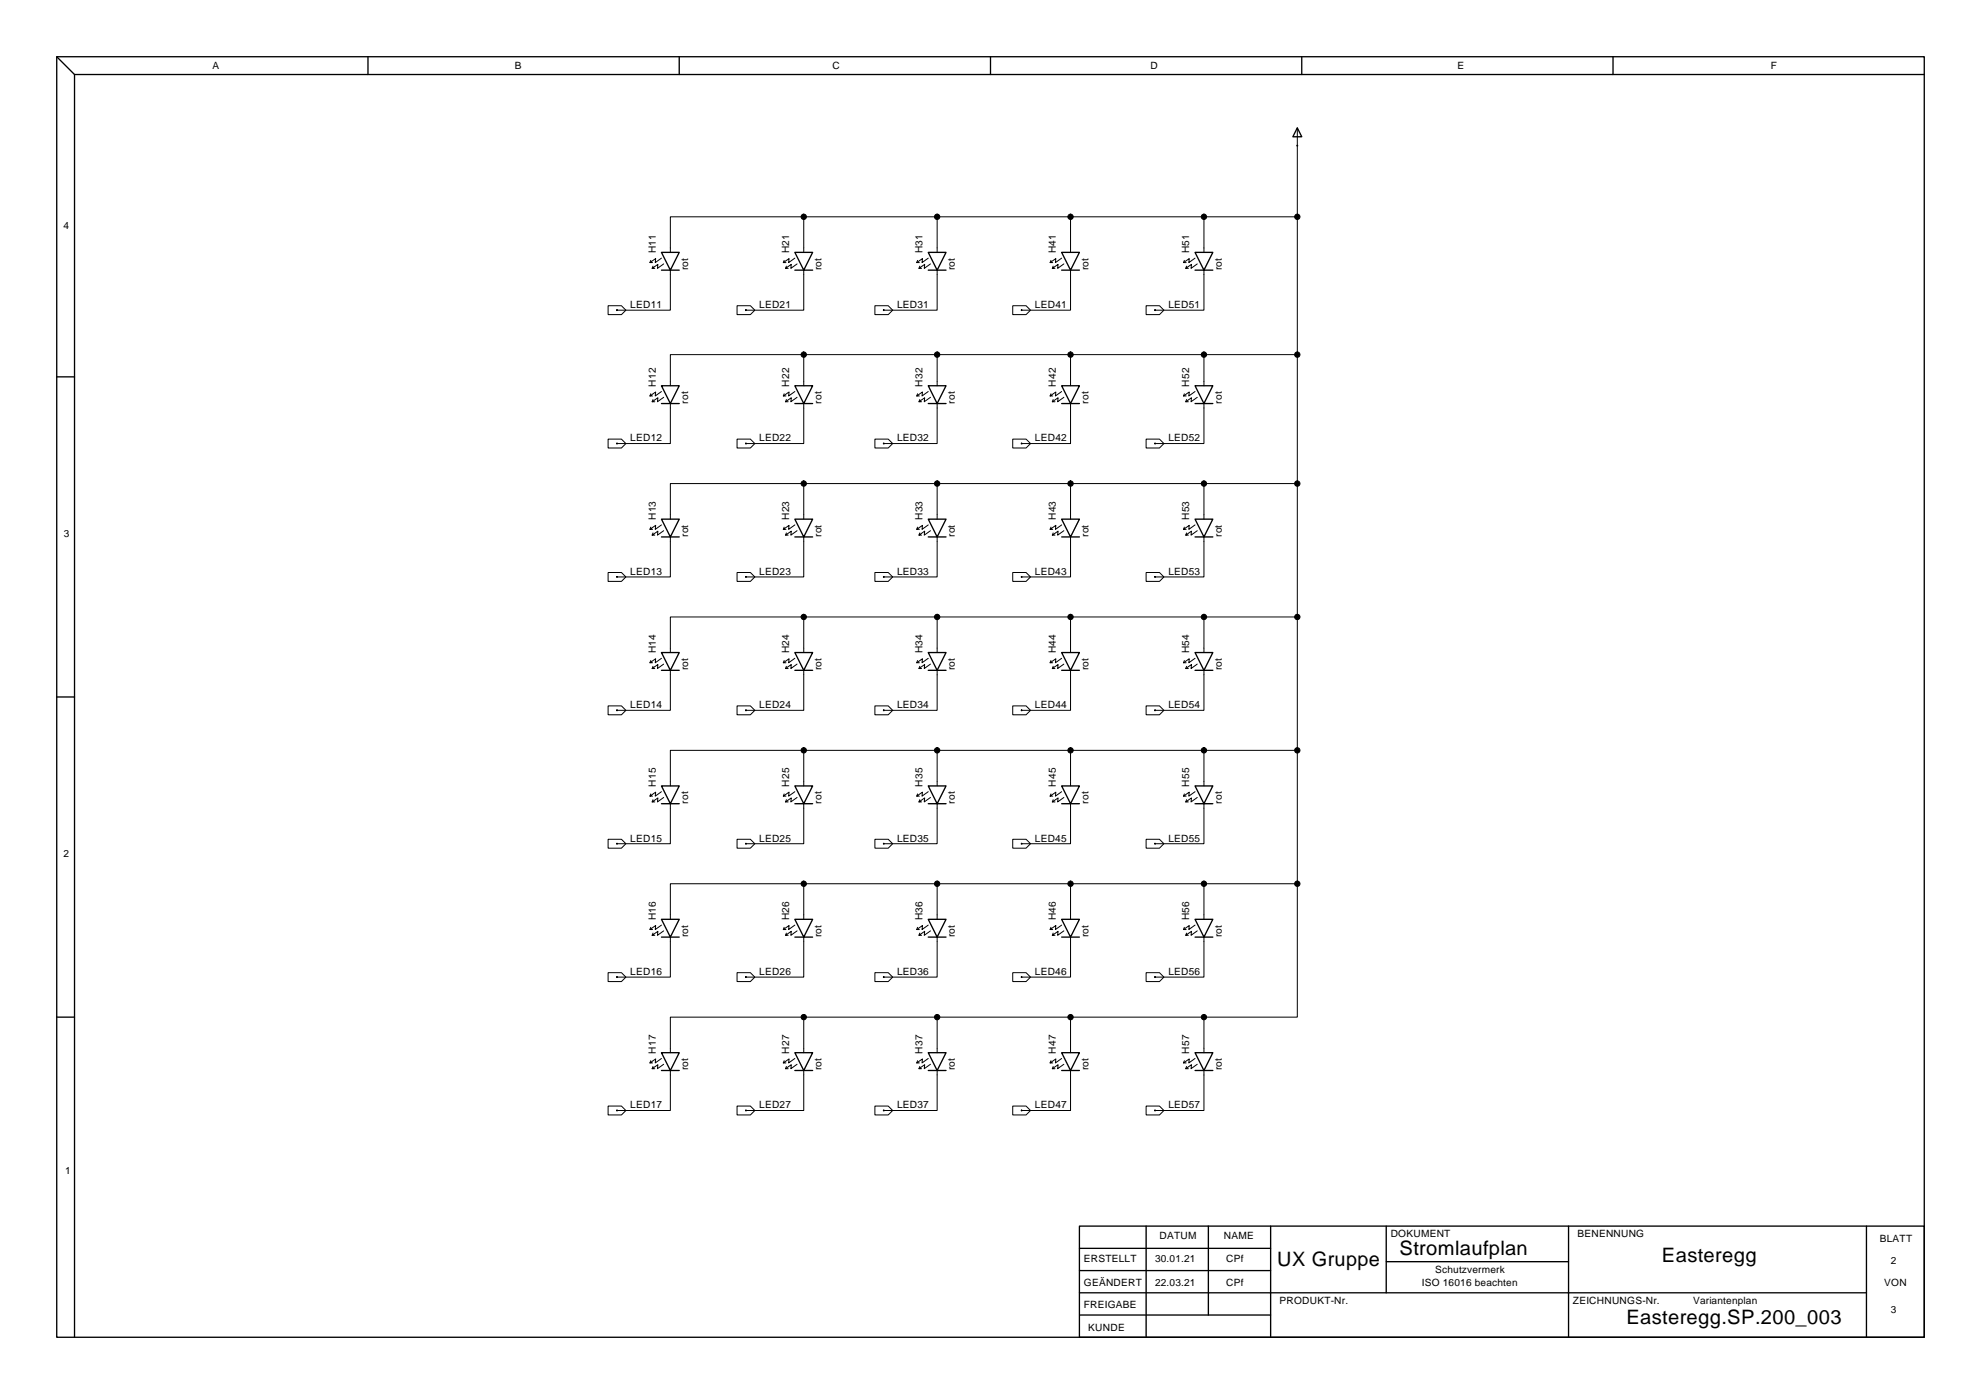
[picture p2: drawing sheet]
<svg xmlns="http://www.w3.org/2000/svg" width="566mm" height="398mm" viewBox="0 0 566 398" stroke-linecap="round" stroke-linejoin="round" font-family="sans-serif">
<g fill="none" stroke="#000" stroke-width=".29">
<path d="M370.5 36.5v215.9M185.9 74.4l-.3 .6M186.5 76l-.2 .7M188.9 73.7l-1.8 1.3 .2-1.1-1.7 1.1h.8M189.6 75.4l-1.8 1.3 .1-1.2-1.6 1.2h.7M191.5 77.2v11.4h-15.3M224 74.4l-.3 .6M224.6 76l-.2 .7M227 73.7l-1.8 1.3 .2-1.1-1.7 1.1h.8M227.7 75.4l-1.8 1.3 .1-1.2-1.6 1.2h.7M229.6 77.2v11.4h-16.5M229.6 61.9h-38.1v10.2"/>
<path d="M229.6 61.9v10.2M229.6 61.9h140.9M262.1 74.4l-.3 .6M262.7 76l-.2 .7M265.1 73.7l-1.8 1.3 .2-1.1-1.7 1.1h.8M265.8 75.4l-1.8 1.3 .1-1.2-1.6 1.2h.7M267.7 77.2v11.4h-15.3M267.7 61.9v10.2M300.2 74.4l-.3 .6M300.8 76l-.2 .7M303.2 73.7l-1.8 1.3 .2-1.1-1.7 1.1h.8M303.9 75.4l-1.8 1.3 .1-1.2-1.6 1.2h.7"/>
<path d="M305.8 77.2v11.4h-14M305.8 61.9v10.2M338.3 74.4l-.3 .6M338.9 76l-.2 .7M341.3 73.7l-1.8 1.3 .2-1.1-1.7 1.1h.8M342 75.4l-1.8 1.3 .1-1.2-1.6 1.2h.7M343.9 77.2v11.4h-14M343.9 61.9v10.2M173.7 87.3h3.8l1.3 1.3-1.3 1.3h-3.8zM210.5 87.3h3.8l1.3 1.3-1.3 1.3h-3.8zM249.9 87.3h3.8l1.3 1.3-1.3 1.3h-3.8zM289.3 87.3h3.8l1.2 1.3-1.2 1.3h-3.8z"/>
<path d="M327.4 87.3h3.8l1.2 1.3-1.2 1.3h-3.8zM185.9 112.5l-.3 .6M186.5 114.1l-.2 .7M188.9 111.8l-1.8 1.3 .2-1.1-1.7 1.1h.8M189.6 113.5l-1.8 1.3 .1-1.2-1.6 1.2h.7M191.5 115.3v11.4h-15.3M224 112.5l-.3 .6M224.6 114.1l-.2 .7M227 111.8l-1.8 1.3 .2-1.1-1.7 1.1h.8M227.7 113.5l-1.8 1.3 .1-1.2-1.6 1.2h.7M229.6 115.3v11.4h-16.5M229.6 101.3h-38.1v8.9"/>
<path d="M229.6 101.3v8.9M229.6 101.3h140.9M262.1 112.5l-.3 .6M262.7 114.1l-.2 .7M265.1 111.8l-1.8 1.3 .2-1.1-1.7 1.1h.8M265.8 113.5l-1.8 1.3 .1-1.2-1.6 1.2h.7M267.7 115.3v11.4h-15.3M267.7 101.3v8.9M300.2 112.5l-.3 .6M300.8 114.1l-.2 .7M303.2 111.8l-1.8 1.3 .2-1.1-1.7 1.1h.8M303.9 113.5l-1.8 1.3 .1-1.2-1.6 1.2h.7"/>
<path d="M305.8 115.3v11.4h-14M305.8 101.3v8.9M338.3 112.5l-.3 .6M338.9 114.1l-.2 .7M341.3 111.8l-1.8 1.3 .2-1.1-1.7 1.1h.8M342 113.5l-1.8 1.3 .1-1.2-1.6 1.2h.7M343.9 115.3v11.4h-14M343.9 101.3v8.9M173.7 125.4h3.8l1.3 1.3-1.3 1.3h-3.8zM210.5 125.4h3.8l1.3 1.3-1.3 1.3h-3.8zM229.6 138.1h-38.1v10.2M229.6 138.1v10.2"/>
<path d="M229.6 138.1h140.9M249.9 125.4h3.8l1.3 1.3-1.3 1.3h-3.8zM267.7 138.1v10.2M289.3 125.4h3.8l1.2 1.3-1.2 1.3h-3.8zM305.8 138.1v10.2M327.4 125.4h3.8l1.2 1.3-1.2 1.3h-3.8zM343.9 138.1v10.2M185.9 150.6l-.3 .6M186.5 152.2l-.2 .7M188.9 149.9l-1.8 1.3 .2-1.1-1.7 1.1h.8M189.6 151.6l-1.8 1.3 .1-1.2-1.6 1.2h.7M191.5 153.4v11.4h-15.3"/>
<path d="M224 150.6l-.3 .6M224.6 152.2l-.2 .7M227 149.9l-1.8 1.3 .2-1.1-1.7 1.1h.8M227.7 151.6l-1.8 1.3 .1-1.2-1.6 1.2h.7M229.6 153.4v11.4h-16.5M262.1 150.6l-.3 .6M262.7 152.2l-.2 .7M265.1 149.9l-1.8 1.3 .2-1.1-1.7 1.1h.8M265.8 151.6l-1.8 1.3 .1-1.2-1.6 1.2h.7M267.7 153.4v11.4h-15.3M300.2 150.6l-.3 .6M300.8 152.2l-.2 .7"/>
<path d="M303.2 149.9l-1.8 1.3 .2-1.1-1.7 1.1h.8M303.9 151.6l-1.8 1.3 .1-1.2-1.6 1.2h.7M305.8 153.4v11.4h-14M338.3 150.6l-.3 .6M338.9 152.2l-.2 .7M341.3 149.9l-1.8 1.3 .2-1.1-1.7 1.1h.8M342 151.6l-1.8 1.3 .1-1.2-1.6 1.2h.7M343.9 153.4v11.4h-14M173.7 163.5h3.8l1.3 1.3-1.3 1.3h-3.8zM210.5 163.5h3.8l1.3 1.3-1.3 1.3h-3.8zM229.6 176.2h-38.1v10.2M229.6 176.2v10.2"/>
<path d="M229.6 176.2h140.9M249.9 163.5h3.8l1.3 1.3-1.3 1.3h-3.8zM267.7 176.2v10.2M289.3 163.5h3.8l1.2 1.3-1.2 1.3h-3.8zM305.8 176.2v10.2M327.4 163.5h3.8l1.2 1.3-1.2 1.3h-3.8zM343.9 176.2v10.2M185.9 188.7l-.3 .6M186.5 190.3l-.2 .7M188.9 188l-1.8 1.3 .2-1.1-1.7 1.1h.8M189.6 189.7l-1.8 1.3 .1-1.2-1.6 1.2h.7M191.5 191.5v11.4h-15.3"/>
<path d="M224 188.7l-.3 .6M224.6 190.3l-.2 .7M227 188l-1.8 1.3 .2-1.1-1.7 1.1h.8M227.7 189.7l-1.8 1.3 .1-1.2-1.6 1.2h.7M229.6 191.5v11.4h-16.5M262.1 188.7l-.3 .6M262.7 190.3l-.2 .7M265.1 188l-1.8 1.3 .2-1.1-1.7 1.1h.8M265.8 189.7l-1.8 1.3 .1-1.2-1.6 1.2h.7M267.7 191.5v11.4h-15.3M300.2 188.7l-.3 .6M300.8 190.3l-.2 .7"/>
<path d="M303.2 188l-1.8 1.3 .2-1.1-1.7 1.1h.8M303.9 189.7l-1.8 1.3 .1-1.2-1.6 1.2h.7M305.8 191.5v11.4h-14M338.3 188.7l-.3 .6M338.9 190.3l-.2 .7M341.3 188l-1.8 1.3 .2-1.1-1.7 1.1h.8M342 189.7l-1.8 1.3 .1-1.2-1.6 1.2h.7M343.9 191.5v11.4h-14M173.7 201.6h3.8l1.3 1.3-1.3 1.3h-3.8zM210.5 201.6h3.8l1.3 1.3-1.3 1.3h-3.8zM229.6 214.3h-38.1v10.2M229.6 214.3v10.2"/>
<path d="M229.6 214.3h140.9M249.9 201.6h3.8l1.3 1.3-1.3 1.3h-3.8zM267.7 214.3v10.2M289.3 201.6h3.8l1.2 1.3-1.2 1.3h-3.8zM305.8 214.3v10.2M327.4 201.6h3.8l1.2 1.3-1.2 1.3h-3.8zM343.9 214.3v10.2M173.7 239.7h3.8l1.3 1.3-1.3 1.3h-3.8zM185.9 226.8l-.3 .6M186.5 228.4l-.2 .7M188.9 226.1l-1.8 1.3 .2-1.1-1.7 1.1h.8M189.6 227.8l-1.8 1.3 .1-1.2-1.6 1.2h.7"/>
<path d="M191.5 229.6v11.4h-15.3M210.5 239.7h3.8l1.3 1.3-1.3 1.3h-3.8zM224 226.8l-.3 .6M224.6 228.4l-.2 .7M227 226.1l-1.8 1.3 .2-1.1-1.7 1.1h.8M227.7 227.8l-1.8 1.3 .1-1.2-1.6 1.2h.7M229.6 229.6v11.4h-16.5M249.9 239.7h3.8l1.3 1.3-1.3 1.3h-3.8zM262.1 226.8l-.3 .6M262.7 228.4l-.2 .7M265.1 226.1l-1.8 1.3 .2-1.1-1.7 1.1h.8M265.8 227.8l-1.8 1.3 .1-1.2-1.6 1.2h.7"/>
<path d="M267.7 229.6v11.4h-15.3M289.3 239.7h3.8l1.2 1.3-1.2 1.3h-3.8zM300.2 226.8l-.3 .6M300.8 228.4l-.2 .7M303.2 226.1l-1.8 1.3 .2-1.1-1.7 1.1h.8M303.9 227.8l-1.8 1.3 .1-1.2-1.6 1.2h.7M305.8 229.6v11.4h-14M327.4 239.7h3.8l1.2 1.3-1.2 1.3h-3.8zM338.3 226.8l-.3 .6M338.9 228.4l-.2 .7M341.3 226.1l-1.8 1.3 .2-1.1-1.7 1.1h.8M342 227.8l-1.8 1.3 .1-1.2-1.6 1.2h.7"/>
<path d="M343.9 229.6v11.4h-14M229.6 252.4h-38.1v10.2M229.6 252.4v10.2M229.6 252.4h140.9M267.7 252.4v10.2M305.8 252.4v10.2M343.9 252.4v10.2M370.5 252.4v38.1h-26.6M173.7 277.8h3.8l1.3 1.3-1.3 1.3h-3.8zM185.9 264.9l-.3 .6M186.5 266.5l-.2 .7M188.9 264.2l-1.8 1.3 .2-1.1-1.7 1.1h.8"/>
<path d="M189.6 265.9l-1.8 1.3 .1-1.2-1.6 1.2h.7M191.5 267.7v11.4h-15.3M210.5 277.8h3.8l1.3 1.3-1.3 1.3h-3.8zM224 264.9l-.3 .6M224.6 266.5l-.2 .7M227 264.2l-1.8 1.3 .2-1.1-1.7 1.1h.8M227.7 265.9l-1.8 1.3 .1-1.2-1.6 1.2h.7M229.6 267.7v11.4h-16.5M249.9 277.8h3.8l1.3 1.3-1.3 1.3h-3.8zM262.1 264.9l-.3 .6M262.7 266.5l-.2 .7M265.1 264.2l-1.8 1.3 .2-1.1-1.7 1.1h.8"/>
<path d="M265.8 265.9l-1.8 1.3 .1-1.2-1.6 1.2h.7M267.7 267.7v11.4h-15.3M289.3 277.8h3.8l1.2 1.3-1.2 1.3h-3.8zM300.2 264.9l-.3 .6M300.8 266.5l-.2 .7M303.2 264.2l-1.8 1.3 .2-1.1-1.7 1.1h.8M303.9 265.9l-1.8 1.3 .1-1.2-1.6 1.2h.7M305.8 267.7v11.4h-14M327.4 277.8h3.8l1.2 1.3-1.2 1.3h-3.8zM338.3 264.9l-.3 .6M338.9 266.5l-.2 .7M341.3 264.2l-1.8 1.3 .2-1.1-1.7 1.1h.8"/>
<path d="M342 265.9l-1.8 1.3 .1-1.2-1.6 1.2h.7M343.9 267.7v11.4h-14M229.6 290.5h-38.1v10.2M229.6 290.5v10.2M229.6 290.5h114.3M267.7 290.5v10.2M305.8 290.5v10.2M343.9 290.5v10.2M173.7 315.9h3.8l1.3 1.3-1.3 1.3h-3.8zM185.9 303l-.3 .6M186.5 304.6l-.2 .7M188.9 302.3l-1.8 1.3 .2-1.1-1.7 1.1h.8"/>
<path d="M189.6 304l-1.8 1.3 .1-1.2-1.6 1.2h.7M191.5 305.8v11.4h-15.3M210.5 315.9h3.8l1.3 1.3-1.3 1.3h-3.8zM224 303l-.3 .6M224.6 304.6l-.2 .7M227 302.3l-1.8 1.3 .2-1.1-1.7 1.1h.8M227.7 304l-1.8 1.3 .1-1.2-1.6 1.2h.7M229.6 305.8v11.4h-16.5M249.9 315.9h3.8l1.3 1.3-1.3 1.3h-3.8zM262.1 303l-.3 .6M262.7 304.6l-.2 .7M265.1 302.3l-1.8 1.3 .2-1.1-1.7 1.1h.8"/>
<path d="M265.8 304l-1.8 1.3 .1-1.2-1.6 1.2h.7M267.7 305.8v11.4h-15.3M289.3 315.9h3.8l1.2 1.3-1.2 1.3h-3.8zM300.2 303l-.3 .6M300.8 304.6l-.2 .7M303.2 302.3l-1.8 1.3 .2-1.1-1.7 1.1h.8M303.9 304l-1.8 1.3 .1-1.2-1.6 1.2h.7M305.8 305.8v11.4h-14M327.4 315.9h3.8l1.2 1.3-1.2 1.3h-3.8zM338.3 303l-.3 .6M338.9 304.6l-.2 .7M341.3 302.3l-1.8 1.3 .2-1.1-1.7 1.1h.8"/>
<path d="M342 304l-1.8 1.3 .1-1.2-1.6 1.2h.7M343.9 305.8v11.4h-14"/>
</g>
<g fill="#000" stroke="#000" stroke-width=".29">
<circle cx="370.5" cy="41.6" r=".13"/>
<circle cx="229.6" cy="61.9" r=".76"/>
<circle cx="267.7" cy="61.9" r=".76"/>
<circle cx="305.8" cy="61.9" r=".76"/>
<circle cx="343.9" cy="61.9" r=".76"/>
<circle cx="370.5" cy="61.9" r=".76"/>
<circle cx="176.2" cy="88.6" r=".13"/>
<circle cx="213.1" cy="88.6" r=".13"/>
<circle cx="252.4" cy="88.6" r=".13"/>
<circle cx="291.8" cy="88.6" r=".13"/>
<circle cx="329.9" cy="88.6" r=".13"/>
<circle cx="229.6" cy="101.3" r=".76"/>
<circle cx="267.7" cy="101.3" r=".76"/>
<circle cx="305.8" cy="101.3" r=".76"/>
<circle cx="343.9" cy="101.3" r=".76"/>
<circle cx="370.5" cy="101.3" r=".76"/>
<circle cx="176.2" cy="126.7" r=".13"/>
<circle cx="213.1" cy="126.7" r=".13"/>
<circle cx="229.6" cy="138.1" r=".76"/>
<circle cx="252.4" cy="126.7" r=".13"/>
<circle cx="267.7" cy="138.1" r=".76"/>
<circle cx="291.8" cy="126.7" r=".13"/>
<circle cx="305.8" cy="138.1" r=".76"/>
<circle cx="329.9" cy="126.7" r=".13"/>
<circle cx="343.9" cy="138.1" r=".76"/>
<circle cx="370.5" cy="138.1" r=".76"/>
<circle cx="176.2" cy="164.8" r=".13"/>
<circle cx="213.1" cy="164.8" r=".13"/>
<circle cx="229.6" cy="176.2" r=".76"/>
<circle cx="252.4" cy="164.8" r=".13"/>
<circle cx="267.7" cy="176.2" r=".76"/>
<circle cx="291.8" cy="164.8" r=".13"/>
<circle cx="305.8" cy="176.2" r=".76"/>
<circle cx="329.9" cy="164.8" r=".13"/>
<circle cx="343.9" cy="176.2" r=".76"/>
<circle cx="370.5" cy="176.2" r=".76"/>
<circle cx="176.2" cy="202.9" r=".13"/>
<circle cx="213.1" cy="202.9" r=".13"/>
<circle cx="229.6" cy="214.3" r=".76"/>
<circle cx="252.4" cy="202.9" r=".13"/>
<circle cx="267.7" cy="214.3" r=".76"/>
<circle cx="291.8" cy="202.9" r=".13"/>
<circle cx="305.8" cy="214.3" r=".76"/>
<circle cx="329.9" cy="202.9" r=".13"/>
<circle cx="343.9" cy="214.3" r=".76"/>
<circle cx="370.5" cy="214.3" r=".76"/>
<circle cx="176.2" cy="241" r=".13"/>
<circle cx="213.1" cy="241" r=".13"/>
<circle cx="229.6" cy="252.4" r=".76"/>
<circle cx="252.4" cy="241" r=".13"/>
<circle cx="267.7" cy="252.4" r=".76"/>
<circle cx="291.8" cy="241" r=".13"/>
<circle cx="305.8" cy="252.4" r=".76"/>
<circle cx="329.9" cy="241" r=".13"/>
<circle cx="343.9" cy="252.4" r=".76"/>
<circle cx="370.5" cy="252.4" r=".76"/>
<circle cx="176.2" cy="279.1" r=".13"/>
<circle cx="213.1" cy="279.1" r=".13"/>
<circle cx="252.4" cy="279.1" r=".13"/>
<circle cx="291.8" cy="279.1" r=".13"/>
<circle cx="329.9" cy="279.1" r=".13"/>
<circle cx="229.6" cy="290.5" r=".76"/>
<circle cx="267.7" cy="290.5" r=".76"/>
<circle cx="305.8" cy="290.5" r=".76"/>
<circle cx="343.9" cy="290.5" r=".76"/>
<circle cx="176.2" cy="317.2" r=".13"/>
<circle cx="213.1" cy="317.2" r=".13"/>
<circle cx="252.4" cy="317.2" r=".13"/>
<circle cx="291.8" cy="317.2" r=".13"/>
<circle cx="329.9" cy="317.2" r=".13"/>
</g>
<g fill="none" stroke="#000" stroke-width=".38">
<path d="M16.2 16.2h533.4v365.8h-533.4zM16.2 16.2l5.1 5.1v360.7M105.1 16.2v5.1M194 16.2v5.1M282.9 16.2v5.1M371.8 16.2v5.1M460.7 16.2v5.1M21.3 21.3h528.3M370.5 36.5l1.3 2.6h-2.5zM188.9 72.1h5.1l-2.5 5.1zM188.9 77.2h5.1M227 72.1h5.1l-2.5 5.1z"/>
<path d="M227 77.2h5.1M265.1 72.1h5.1l-2.5 5.1zM265.1 77.2h5.1M303.2 72.1h5.1l-2.5 5.1zM303.2 77.2h5.1M341.3 72.1h5.1l-2.5 5.1zM341.3 77.2h5.1M16.2 107.6h5.1M188.9 110.2h5.1l-2.5 5.1zM188.9 115.3h5.1M227 110.2h5.1l-2.5 5.1zM227 115.3h5.1"/>
<path d="M265.1 110.2h5.1l-2.5 5.1zM265.1 115.3h5.1M303.2 110.2h5.1l-2.5 5.1zM303.2 115.3h5.1M341.3 110.2h5.1l-2.5 5.1zM341.3 115.3h5.1M188.9 148.3h5.1l-2.5 5.1zM188.9 153.4h5.1M227 148.3h5.1l-2.5 5.1zM227 153.4h5.1M265.1 148.3h5.1l-2.5 5.1zM265.1 153.4h5.1"/>
<path d="M303.2 148.3h5.1l-2.5 5.1zM303.2 153.4h5.1M341.3 148.3h5.1l-2.5 5.1zM341.3 153.4h5.1M16.2 199.1h5.1M188.9 186.4h5.1l-2.5 5.1zM188.9 191.5h5.1M227 186.4h5.1l-2.5 5.1zM227 191.5h5.1M265.1 186.4h5.1l-2.5 5.1zM265.1 191.5h5.1M303.2 186.4h5.1l-2.5 5.1z"/>
<path d="M303.2 191.5h5.1M341.3 186.4h5.1l-2.5 5.1zM341.3 191.5h5.1M188.9 224.5h5.1l-2.5 5.1zM188.9 229.6h5.1M227 224.5h5.1l-2.5 5.1zM227 229.6h5.1M265.1 224.5h5.1l-2.5 5.1zM265.1 229.6h5.1M303.2 224.5h5.1l-2.5 5.1zM303.2 229.6h5.1M341.3 224.5h5.1l-2.5 5.1z"/>
<path d="M341.3 229.6h5.1M188.9 262.6h5.1l-2.5 5.1zM188.9 267.7h5.1M227 262.6h5.1l-2.5 5.1zM227 267.7h5.1M265.1 262.6h5.1l-2.5 5.1zM265.1 267.7h5.1M303.2 262.6h5.1l-2.5 5.1zM303.2 267.7h5.1M341.3 262.6h5.1l-2.5 5.1zM341.3 267.7h5.1M16.2 290.5h5.1"/>
<path d="M188.9 300.7h5.1l-2.5 5.1zM188.9 305.8h5.1M227 300.7h5.1l-2.5 5.1zM227 305.8h5.1M265.1 300.7h5.1l-2.5 5.1zM265.1 305.8h5.1M303.2 300.7h5.1l-2.5 5.1zM303.2 305.8h5.1M341.3 300.7h5.1l-2.5 5.1zM341.3 305.8h5.1M308.3 350.2h241.3v31.8h-241.3zM308.3 356.6h54.6"/>
<path d="M327.4 350.2v31.8M345.1 350.2v25.4M362.9 350.2v31.8M395.9 350.2v19.1M448 350.2v31.8M533.1 350.2v31.8M308.3 375.6h54.6M308.3 362.9h54.6M308.3 369.3h224.8M395.9 360.4h52.1"/>
</g>
<g font-size="5.7">
<text x="399.7" y="358.5">Stromlaufplan</text>
<text x="364.8" y="361.7">UX Gruppe</text>
<text x="474.7" y="360.4">Easteregg</text>
<text x="464.5" y="378.2">Easteregg.SP.200_003</text>
</g>
<g font-size="2.9">
<text x="60.7" y="19.6">A</text>
<text x="147" y="19.6">B</text>
<text x="237.8" y="19.6">C</text>
<text x="328.6" y="19.6">D</text>
<text x="416.3" y="19.6">E</text>
<text x="505.8" y="19.6">F</text>
<text x="18.1" y="65.5">4</text>
<text x="187.3" y="72.3" transform="rotate(-90 187.3 72.3)">H11</text>
<text x="196.6" y="77.2" transform="rotate(-90 196.6 77.2)">rot</text>
<text x="225.4" y="72.3" transform="rotate(-90 225.4 72.3)">H21</text>
<text x="234.7" y="77.2" transform="rotate(-90 234.7 77.2)">rot</text>
<text x="263.5" y="72.3" transform="rotate(-90 263.5 72.3)">H31</text>
<text x="272.8" y="77.2" transform="rotate(-90 272.8 77.2)">rot</text>
<text x="301.6" y="72.3" transform="rotate(-90 301.6 72.3)">H41</text>
<text x="310.9" y="77.2" transform="rotate(-90 310.9 77.2)">rot</text>
<text x="339.7" y="72.3" transform="rotate(-90 339.7 72.3)">H51</text>
<text x="349" y="77.2" transform="rotate(-90 349 77.2)">rot</text>
<text x="180" y="88">LED11</text>
<text x="216.9" y="88">LED21</text>
<text x="256.2" y="88">LED31</text>
<text x="295.6" y="88">LED41</text>
<text x="333.7" y="88">LED51</text>
<text x="187.3" y="110.4" transform="rotate(-90 187.3 110.4)">H12</text>
<text x="225.4" y="110.4" transform="rotate(-90 225.4 110.4)">H22</text>
<text x="263.5" y="110.4" transform="rotate(-90 263.5 110.4)">H32</text>
<text x="301.6" y="110.4" transform="rotate(-90 301.6 110.4)">H42</text>
<text x="339.7" y="110.4" transform="rotate(-90 339.7 110.4)">H52</text>
<text x="196.6" y="115.3" transform="rotate(-90 196.6 115.3)">rot</text>
<text x="234.7" y="115.3" transform="rotate(-90 234.7 115.3)">rot</text>
<text x="272.8" y="115.3" transform="rotate(-90 272.8 115.3)">rot</text>
<text x="310.9" y="115.3" transform="rotate(-90 310.9 115.3)">rot</text>
<text x="349" y="115.3" transform="rotate(-90 349 115.3)">rot</text>
<text x="180" y="126.1">LED12</text>
<text x="216.9" y="126.1">LED22</text>
<text x="256.2" y="126.1">LED32</text>
<text x="295.6" y="126.1">LED42</text>
<text x="333.7" y="126.1">LED52</text>
<text x="187.3" y="148.5" transform="rotate(-90 187.3 148.5)">H13</text>
<text x="225.4" y="148.5" transform="rotate(-90 225.4 148.5)">H23</text>
<text x="263.5" y="148.5" transform="rotate(-90 263.5 148.5)">H33</text>
<text x="301.6" y="148.5" transform="rotate(-90 301.6 148.5)">H43</text>
<text x="339.7" y="148.5" transform="rotate(-90 339.7 148.5)">H53</text>
<text x="18.2" y="153.4">3</text>
<text x="196.6" y="153.4" transform="rotate(-90 196.6 153.4)">rot</text>
<text x="234.7" y="153.4" transform="rotate(-90 234.7 153.4)">rot</text>
<text x="272.8" y="153.4" transform="rotate(-90 272.8 153.4)">rot</text>
<text x="310.9" y="153.4" transform="rotate(-90 310.9 153.4)">rot</text>
<text x="349" y="153.4" transform="rotate(-90 349 153.4)">rot</text>
<text x="180" y="164.2">LED13</text>
<text x="216.9" y="164.2">LED23</text>
<text x="256.2" y="164.2">LED33</text>
<text x="295.6" y="164.2">LED43</text>
<text x="333.7" y="164.2">LED53</text>
<text x="187.3" y="186.6" transform="rotate(-90 187.3 186.6)">H14</text>
<text x="196.6" y="191.5" transform="rotate(-90 196.6 191.5)">rot</text>
<text x="225.4" y="186.6" transform="rotate(-90 225.4 186.6)">H24</text>
<text x="234.7" y="191.5" transform="rotate(-90 234.7 191.5)">rot</text>
<text x="263.5" y="186.6" transform="rotate(-90 263.5 186.6)">H34</text>
<text x="272.8" y="191.5" transform="rotate(-90 272.8 191.5)">rot</text>
<text x="301.6" y="186.6" transform="rotate(-90 301.6 186.6)">H44</text>
<text x="310.9" y="191.5" transform="rotate(-90 310.9 191.5)">rot</text>
<text x="339.7" y="186.6" transform="rotate(-90 339.7 186.6)">H54</text>
<text x="349" y="191.5" transform="rotate(-90 349 191.5)">rot</text>
<text x="180" y="202.3">LED14</text>
<text x="216.9" y="202.3">LED24</text>
<text x="256.2" y="202.3">LED34</text>
<text x="295.6" y="202.3">LED44</text>
<text x="333.7" y="202.3">LED54</text>
<text x="187.3" y="224.7" transform="rotate(-90 187.3 224.7)">H15</text>
<text x="225.4" y="224.7" transform="rotate(-90 225.4 224.7)">H25</text>
<text x="263.5" y="224.7" transform="rotate(-90 263.5 224.7)">H35</text>
<text x="301.6" y="224.7" transform="rotate(-90 301.6 224.7)">H45</text>
<text x="339.7" y="224.7" transform="rotate(-90 339.7 224.7)">H55</text>
<text x="196.6" y="229.6" transform="rotate(-90 196.6 229.6)">rot</text>
<text x="234.7" y="229.6" transform="rotate(-90 234.7 229.6)">rot</text>
<text x="272.8" y="229.6" transform="rotate(-90 272.8 229.6)">rot</text>
<text x="310.9" y="229.6" transform="rotate(-90 310.9 229.6)">rot</text>
<text x="349" y="229.6" transform="rotate(-90 349 229.6)">rot</text>
<text x="18.1" y="244.7">2</text>
<text x="180" y="240.4">LED15</text>
<text x="216.9" y="240.4">LED25</text>
<text x="256.2" y="240.4">LED35</text>
<text x="295.6" y="240.4">LED45</text>
<text x="333.7" y="240.4">LED55</text>
<text x="187.3" y="262.8" transform="rotate(-90 187.3 262.8)">H16</text>
<text x="225.4" y="262.8" transform="rotate(-90 225.4 262.8)">H26</text>
<text x="263.5" y="262.8" transform="rotate(-90 263.5 262.8)">H36</text>
<text x="301.6" y="262.8" transform="rotate(-90 301.6 262.8)">H46</text>
<text x="339.7" y="262.8" transform="rotate(-90 339.7 262.8)">H56</text>
<text x="196.6" y="267.7" transform="rotate(-90 196.6 267.7)">rot</text>
<text x="234.7" y="267.7" transform="rotate(-90 234.7 267.7)">rot</text>
<text x="272.8" y="267.7" transform="rotate(-90 272.8 267.7)">rot</text>
<text x="310.9" y="267.7" transform="rotate(-90 310.9 267.7)">rot</text>
<text x="349" y="267.7" transform="rotate(-90 349 267.7)">rot</text>
<text x="180" y="278.5">LED16</text>
<text x="216.9" y="278.5">LED26</text>
<text x="256.2" y="278.5">LED36</text>
<text x="295.6" y="278.5">LED46</text>
<text x="333.7" y="278.5">LED56</text>
<text x="187.3" y="300.9" transform="rotate(-90 187.3 300.9)">H17</text>
<text x="196.6" y="305.8" transform="rotate(-90 196.6 305.8)">rot</text>
<text x="225.4" y="300.9" transform="rotate(-90 225.4 300.9)">H27</text>
<text x="234.7" y="305.8" transform="rotate(-90 234.7 305.8)">rot</text>
<text x="263.5" y="300.9" transform="rotate(-90 263.5 300.9)">H37</text>
<text x="272.8" y="305.8" transform="rotate(-90 272.8 305.8)">rot</text>
<text x="301.6" y="300.9" transform="rotate(-90 301.6 300.9)">H47</text>
<text x="310.9" y="305.8" transform="rotate(-90 310.9 305.8)">rot</text>
<text x="339.7" y="300.9" transform="rotate(-90 339.7 300.9)">H57</text>
<text x="349" y="305.8" transform="rotate(-90 349 305.8)">rot</text>
<text x="180" y="316.6">LED17</text>
<text x="216.9" y="316.6">LED27</text>
<text x="256.2" y="316.6">LED37</text>
<text x="295.6" y="316.6">LED47</text>
<text x="333.7" y="316.6">LED57</text>
<text x="18.6" y="335.4">1</text>
<text x="397.2" y="353.4">DOKUMENT</text>
<text x="450.5" y="353.4">BENENNUNG</text>
<text x="331.2" y="354">DATUM</text>
<text x="349.6" y="354">NAME</text>
<text x="536.9" y="354.7">BLATT</text>
<text x="309.6" y="360.4">ERSTELLT</text>
<text x="329.9" y="360.4">30.01.21</text>
<text x="350.2" y="360.4">CPf</text>
<text x="409.9" y="363.6">Schutzvermerk</text>
<text x="540.1" y="361">2</text>
<text x="309.6" y="367.4">GEÄNDERT</text>
<text x="329.9" y="367.4">22.03.21</text>
<text x="350.2" y="367.4">CPf</text>
<text x="406.1" y="367.4">ISO 16016 beachten</text>
<text x="538.2" y="367.4">VON</text>
<text x="309.6" y="373.7">FREIGABE</text>
<text x="365.5" y="372.4">PRODUKT-Nr.</text>
<text x="449.3" y="372.4">ZEICHNUNGS-Nr.</text>
<text x="483.6" y="372.4">Variantenplan</text>
<text x="540.1" y="375">3</text>
<text x="310.8" y="380.1">KUNDE</text>
</g>
</svg>
